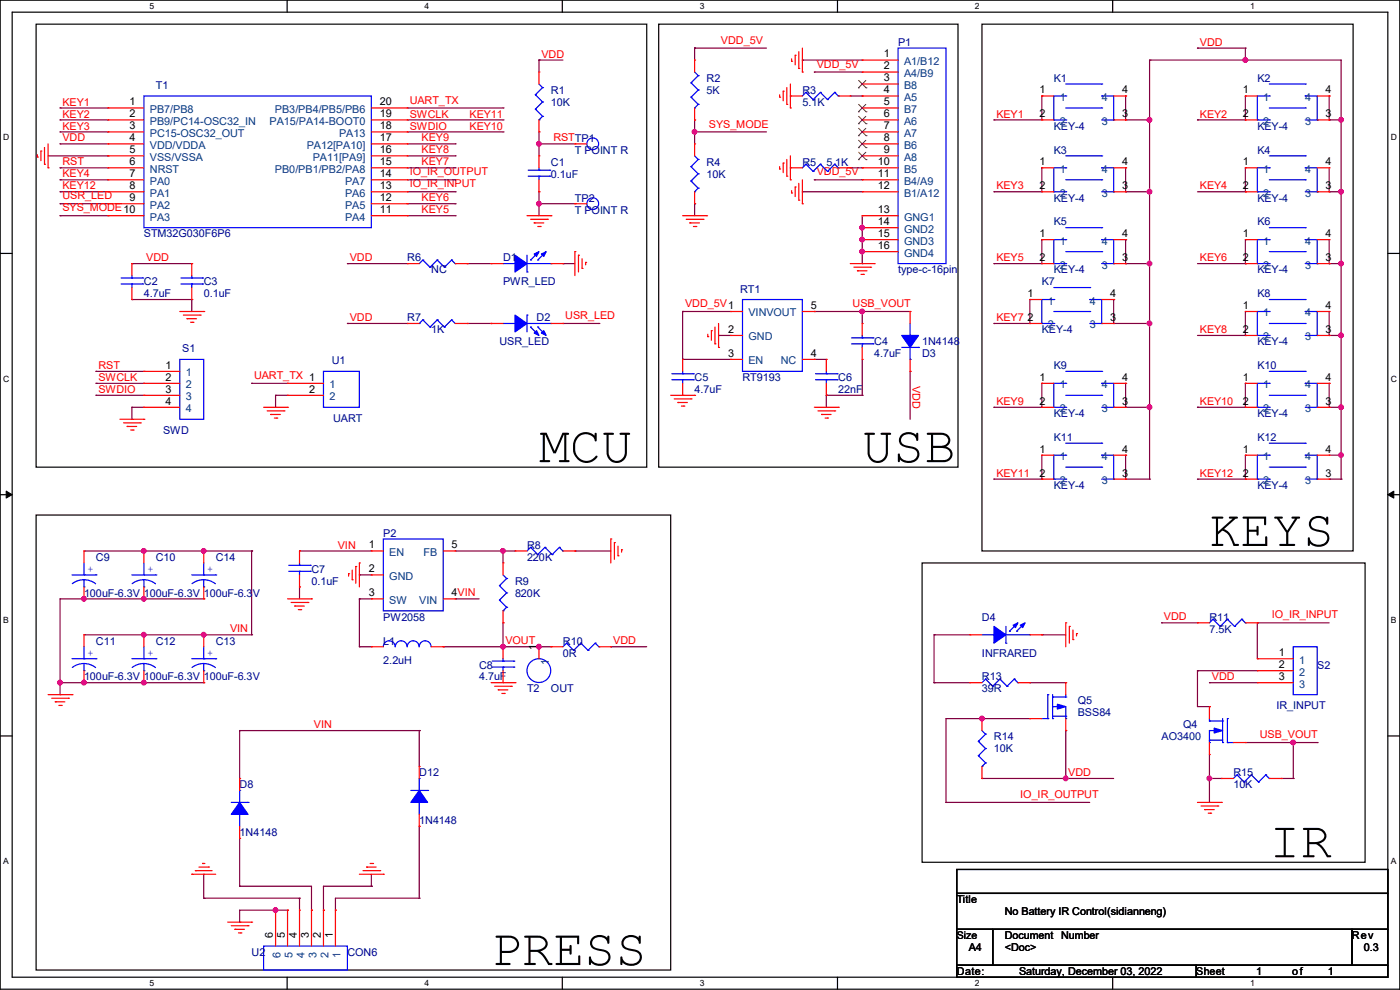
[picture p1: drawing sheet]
<svg xmlns="http://www.w3.org/2000/svg" width="297mm" height="210mm" viewBox="0 0 297 210" stroke-linecap="round" stroke-linejoin="round" font-family="sans-serif">
<path d="M0 0h297v209.8h-297zM2.6 2.6h291.8v204.7h-291.8z" fill="none" stroke="#000" stroke-width=".25"/>
<g fill="#fff">
<path d="M31.7 .3h1v2h-1z"/>
<path d="M31.7 207.6h1v1.9h-1z"/>
</g>
<path d="M60.9 0v2.6M60.9 207.3v2.5" fill="none" stroke="#000" stroke-width=".25"/>
<g fill="#fff">
<path d="M90.1 .3h1v2h-1z"/>
<path d="M90.1 207.6h1v1.9h-1z"/>
</g>
<path d="M119.3 0v2.6M119.3 207.3v2.5" fill="none" stroke="#000" stroke-width=".25"/>
<g fill="#fff">
<path d="M148.5 .3h.9v2h-.9z"/>
<path d="M148.5 207.6h.9v1.9h-.9z"/>
</g>
<path d="M177.7 0v2.6M177.7 207.3v2.5" fill="none" stroke="#000" stroke-width=".25"/>
<g fill="#fff">
<path d="M206.8 .3h1v2h-1z"/>
<path d="M206.8 207.6h1v1.9h-1z"/>
</g>
<path d="M236.1 0v2.6M236.1 207.3v2.5" fill="none" stroke="#000" stroke-width=".25"/>
<g fill="#fff">
<path d="M265.2 .3h1v2h-1z"/>
<path d="M265.2 207.6h1v1.9h-1z"/>
<path d="M.7 28.2h1.2v1.9h-1.2z"/>
<path d="M295.1 28.2h1.2v1.9h-1.2z"/>
<path d="M.7 79.3h1.2v2h-1.2z"/>
<path d="M295.1 79.3h1.2v2h-1.2z"/>
</g>
<path d="M0 53.8h2.6M294.4 53.8h2.6" fill="none" stroke="#000" stroke-width=".25"/>
<g fill="#fff">
<path d="M.7 130.5h1.2v2h-1.2z"/>
<path d="M295.1 130.5h1.1v2h-1.1z"/>
</g>
<path d="M0 104.9h2.6M294.4 104.9h2.6" fill="none" stroke="#000" stroke-width=".25"/>
<path d="M1.3 104.2l1.3 .7-1.3 .8zM294.4 104.9l1.3-.7v1.5z" fill="#000" stroke="#000" stroke-width=".21"/>
<g fill="#fff">
<path d="M.7 181.7h1.2v2h-1.2z"/>
<path d="M295.1 181.7h1.1v2h-1.1z"/>
</g>
<g fill="none" stroke="#000" stroke-width=".25">
<path d="M7.7 5.1h129.5v94h-129.5zM139.7 5.1h63.5v94h-63.5zM208.3 5.1h78.8v111.8h-78.8zM7.7 109.3h134.6v96.5h-134.6zM195.6 119.4h94v63.5h-94zM0 156.1h2.6M294.4 156.1h2.6M203 184.4h91.4v5.1h-91.4zM203 189.5h91.4v7.6h-91.4zM203 197.1h7.6v7.7h-7.6zM210.6 197.1h76.2v7.7h-76.2zM286.8 197.1h7.6v7.7h-7.6z"/>
<path d="M203 204.8h50.8v2.5h-50.8zM253.8 204.8h40.6v2.5h-40.6z"/>
</g>
<g fill="none" stroke="#800040" stroke-width=".25">
<path d="M114.3 12.7h.1M114.3 12.7v2.6M114.3 12.7h5.1M147.4 10.2h.1M147.4 10.2h15.2M147.4 10.2v2.5M170.2 12.7h.1M170.2 12.7h12.7M172.8 15.3h.1M172.8 15.3h10.1M243.9 12.7h.1M243.9 12.7h40.6v88.9"/>
<path d="M243.9 12.7v88.9M254 10.2h.1M254 10.2h10.2M264.2 10.2h.1M264.2 12.7h.1M264.2 10.2v2.5M10.2 33.1h12.7M12.7 22.9h.1M12.7 25.4h.1M12.7 28h.1M12.7 30.5h.1M12.7 35.6h.1"/>
<path d="M12.7 38.1h.1M12.7 22.9h10.2M12.7 25.4h10.2M12.7 28h10.2M12.7 30.5h10.2M12.7 35.6h10.2M12.7 38.1h10.2M22.9 33.1h.1M86.4 22.9h20.3M86.4 25.4h20.3M86.4 28h20.3M86.4 30.5h10.2"/>
<path d="M86.4 33.1h10.2M86.4 35.6h10.2M86.4 38.1h10.2M96.6 38.1h.1M96.6 35.6h.1M96.6 33.1h.1M96.6 30.5h.1M106.7 22.9h.1M106.7 28h.1M106.7 25.4h.1M114.3 28h.1M114.3 30.5h.1"/>
<path d="M114.3 30.5h7.7M114.3 28v5.1M147.4 25.4h.1M147.4 28h.1M147.4 28h15.2M147.4 25.4v5.1M172.8 38.1h.1M172.8 38.1h10.1M180.4 35.6h2.5M180.4 20.4h2.5M182.9 20.4h.1M182.9 35.6h.1"/>
<path d="M210.9 25.4h.1M221 20.4h.1M221 35.6h.1M221 20.4v5h-10.1M221 35.6v5.1h-10.1M238.8 20.4h.1M238.8 25.4h.1M238.8 35.6h.1M238.8 25.4h5.1M238.8 20.4v5M238.8 35.6v5.1M243.9 25.4h.1"/>
<path d="M254 25.4h.1M264.2 20.4h.1M264.2 20.4v5h-10.2M264.2 35.6v5.1M282 20.4h.1M282 25.4h.1M282 25.4h2.5M282 20.4v5M282 35.6v5.1M284.5 25.4h.1M12.7 40.7h.1M12.7 43.2h.1"/>
<path d="M12.7 45.8h.1M12.7 40.7h10.2M12.7 43.2h10.2M12.7 45.8h10.2M28 55.9h.1M28 55.9h12.7M73.7 55.9h.1M73.7 55.9h12.7M86.4 40.7h10.2M86.4 43.2h10.2M86.4 45.8h10.2M96.6 45.8h.1"/>
<path d="M96.6 43.2h.1M96.6 40.7h.1M99.1 55.9h.1M99.1 55.9h5.1M114.3 40.7h.1M114.3 43.2h.1M114.3 43.2h7.7M114.3 40.7v5.1M119.4 55.9h.1M119.4 55.9h2.6M147.4 43.2h.1M147.4 43.2v2.6"/>
<path d="M170.2 40.7h.1M170.2 40.7h12.7M182.9 48.3h.1M182.9 50.8h.1M182.9 53.4h.1M182.9 55.9h.1M182.9 45.8v10.1M210.9 40.7h.1M210.9 55.9h.1M221 50.8h.1M221 50.8v5.1h-10.1M238.8 40.7h.1"/>
<path d="M238.8 50.8h.1M238.8 55.9h.1M238.8 40.7h5.1M238.8 55.9h5.1M238.8 50.8v5.1M243.9 40.7h.1M243.9 55.9h.1M254 40.7h10.2M254 55.9h10.2M264.2 55.9h.1M264.2 40.7h.1M264.2 50.8v5.1"/>
<path d="M282 40.7h.1M282 55.9h.1M282 40.7h2.5M282 55.9h2.5M282 50.8v5.1M284.5 40.7h.1M284.5 55.9h.1M20.4 78.8h.1M20.4 78.8h10.1M28 63.5h.1M28 63.5h12.7M40.7 63.5h.1"/>
<path d="M40.7 63.5v2.6M73.7 68.6h.1M73.7 68.6h12.7M99.1 68.6h5.1M104.2 68.6h.1M119.4 68.6h7.6M127 68.6h.1M144.8 66.1h.1M144.8 76.2h.1M144.8 66.1h10.2M144.8 76.2h10.2M144.8 66.1v10.1"/>
<path d="M152.4 71.2h.1M152.4 71.2h2.6M172.8 66.1h.1M172.8 76.2h.1M172.8 66.1h20.3M172.8 76.2h2.5M182.9 66.1h.1M182.9 66.1v2.5M182.9 76.2v7.7M193.1 78.8h.1M193.1 78.8v10.1M210.9 68.6h.1"/>
<path d="M218.5 63.5h.1M218.5 63.5v5.1h-7.6M236.3 63.5h.1M236.3 68.6h.1M236.3 68.6h7.6M236.3 63.5v5.1M243.9 68.6h.1M254 71.2h10.2M264.2 71.2h.1M264.2 66.1v5.1M282 71.2h.1M282 71.2h2.5"/>
<path d="M282 66.1v5.1M284.5 71.2h.1M20.4 81.3h.1M20.4 83.9h.1M20.4 81.3h10.1M20.4 83.9h10.1M28 86.4h.1M28 88.9h.1M28 86.4h2.5M28 86.4v2.5M53.4 81.3h.1M53.4 81.3h7.6"/>
<path d="M58.5 83.9h.1M58.5 86.4h.1M58.5 83.9h2.5M58.5 83.9v2.5M175.3 83.9h.1M175.3 83.9h7.6M175.3 83.9v2.5M182.9 83.9h.1M210.9 86.4h.1M221 81.3h.1M221 81.3v5.1h-10.1M221 96.6v5"/>
<path d="M238.8 81.3h.1M238.8 86.4h.1M238.8 96.6h.1M238.8 86.4h5.1M238.8 81.3v5.1M238.8 96.6v5M254 86.4h.1M264.2 81.3h.1M264.2 81.3v5.1h-10.2M264.2 96.6v5M282 81.3h.1M282 81.3v5.1h2.5"/>
<path d="M282 96.6h2.5M284.5 86.4h.1M284.5 96.6h.1M17.8 116.9h35.6M30.5 116.9h.1M43.2 116.9h.1M53.4 116.9h.1M53.4 116.9v17.8M63.5 116.9h.1M63.5 116.9h15.3M96.6 116.9h12.7M106.7 116.9h.1"/>
<path d="M106.7 116.9v2.5M122 116.9h.1M122 116.9h7.6M210.9 101.6h.1M210.9 101.6h10.1M221 101.6h.1M238.8 101.6h.1M238.8 101.6h5.1M243.9 101.6h.1M254 101.6h.1M254 101.6h10.2M264.2 101.6h.1"/>
<path d="M282 101.6h.1M282 101.6h2.5M284.5 101.6h.1M17.8 127h.1M17.8 134.7h35.6M30.5 127h.1M30.5 134.7h.1M43.2 127h.1M43.2 134.7h.1M43.2 127h-30.5v20.4M53.4 134.7h.1M63.5 124.5h.1"/>
<path d="M63.5 124.5v2.5M76.2 122h.1M76.2 127h.1M76.2 137.2h.1M76.2 122h2.6M76.2 127h2.6M76.2 127v10.2M76.2 137.2h2.6M94 137.2h.1M94 137.2h22.9M96.6 127h.1M96.6 127h5"/>
<path d="M106.7 132.1h.1M106.7 137.2h.1M106.7 132.1v5.1M114.3 137.2h.1M129.6 137.2h.1M129.6 137.2h7.6M198.2 134.7h.1M198.2 134.7h7.6M198.2 134.7v10.1M221 134.7h.1M221 134.7h5.1M246.4 132.1h.1"/>
<path d="M246.4 132.1h7.6M266.7 132.1h.1M266.7 132.1v7.6M266.7 132.1h15.3M12.7 144.8h.1M12.7 147.4h.1M12.7 144.8h30.5M17.8 144.8h.1M30.5 144.8h.1M43.2 144.8h.1M50.8 155h.1M50.8 155v10.1"/>
<path d="M50.8 155h38.1M88.9 155h.1M88.9 155v7.6M198.2 144.8h.1M198.2 144.8h7.6M200.7 152.4h.1M200.7 152.4h17.8M200.7 152.4v17.8M208.3 152.4h.1M218.5 144.8h.1M218.5 144.8h7.6M226.1 155h.1"/>
<path d="M226.1 155v10.1M254 142.3h.1M254 142.3h12.7M254 142.3v7.6h2.6M256.6 144.8h.1M256.6 149.9h.1M256.6 144.8h10.1M264.2 157.5h15.2M274.4 157.5h.1M274.4 157.5v7.6M279.4 157.5h.1M50.8 177.8v10.2"/>
<path d="M88.9 175.3h.1M88.9 175.3v15.2M200.7 170.2h.1M200.7 170.2h30.5M208.3 165.1h.1M208.3 165.1h28M226.1 165.1h.1M256.6 165.1h.1M256.6 170.2h.1M256.6 165.1h2.5M256.6 160.1v10.1M271.8 165.1h2.6"/>
<path d="M274.4 165.1h.1M43.2 185.5h.1M43.2 190.5h.1M43.2 185.5v5M43.2 190.5h20.3M50.8 188h.1M50.8 195.6h.1M50.8 188h15.3v5.1M58.5 193.1h.1M61 193.1h.1M61 193.1h-10.2v2.5M63.5 190.5h.1"/>
<path d="M63.5 190.5v2.6M66.1 193.1h.1M68.6 193.1h.1M71.2 193.1h.1M78.8 188h.1M78.8 188h-10.2v5.1M78.8 185.5v2.5M88.9 190.5h.1M88.9 190.5h-17.7v2.6"/>
</g>
<g fill="#f0f" stroke="#f0f" stroke-width=".25">
<circle cx="114.3" cy="30.5" r=".49"/>
<circle cx="114.3" cy="43.2" r=".49"/>
<circle cx="264.2" cy="12.7" r=".49"/>
<circle cx="226.1" cy="165.1" r=".49"/>
<circle cx="208.3" cy="152.4" r=".49"/>
<circle cx="147.3" cy="28" r=".49"/>
<circle cx="182.9" cy="66.1" r=".49"/>
<circle cx="243.9" cy="25.4" r=".49"/>
<circle cx="243.9" cy="55.9" r=".49"/>
<circle cx="243.9" cy="40.7" r=".49"/>
<circle cx="243.9" cy="86.4" r=".49"/>
<circle cx="243.9" cy="68.6" r=".49"/>
<circle cx="284.5" cy="25.4" r=".49"/>
<circle cx="284.5" cy="40.7" r=".49"/>
<circle cx="284.5" cy="55.9" r=".49"/>
<circle cx="284.5" cy="71.1" r=".49"/>
<circle cx="284.5" cy="86.4" r=".49"/>
<circle cx="182.9" cy="48.3" r=".49"/>
<circle cx="182.9" cy="50.8" r=".49"/>
<circle cx="182.9" cy="53.4" r=".49"/>
<circle cx="284.5" cy="96.5" r=".49"/>
<circle cx="114.3" cy="137.2" r=".49"/>
<circle cx="106.7" cy="137.2" r=".49"/>
<circle cx="106.7" cy="116.9" r=".49"/>
<circle cx="17.8" cy="144.8" r=".49"/>
<circle cx="30.5" cy="144.8" r=".49"/>
<circle cx="30.5" cy="127" r=".49"/>
<circle cx="17.8" cy="127" r=".49"/>
<circle cx="12.7" cy="144.8" r=".49"/>
<circle cx="30.5" cy="134.6" r=".49"/>
<circle cx="43.2" cy="134.6" r=".49"/>
<circle cx="30.5" cy="116.9" r=".49"/>
<circle cx="43.2" cy="116.9" r=".49"/>
<circle cx="256.6" cy="165.1" r=".49"/>
<circle cx="274.3" cy="157.5" r=".49"/>
<circle cx="58.4" cy="193.1" r=".49"/>
</g>
<g fill="none" stroke="#f00" stroke-width=".25">
<path d="M114.3 15.3h.1M114.3 15.3v2.5M147.4 12.7h.1M147.4 12.7v2.6M166.2 19.3h.1M166.2 19.3v2.1M166.9 18.6v3.5M167.7 17.8v5.1M167.9 13h.1M167.9 12.5v.5M168.7 11.7h.1M168.7 11.7v2.1"/>
<path d="M169.5 14.5h.1M169.5 11v3.5M170.2 15.3h.1M170.2 10.2v5.1M182.9 12.7h.1M182.9 15.3h.1M182.9 17.8h.1M182.9 12.7h7.6M182.9 15.3h7.6M182.9 17.8h7.6M7.9 33.3h.1M7.9 32.8v.5"/>
<path d="M8.7 32h.1M8.7 32v2.1M9.4 34.8h.1M9.4 31.3v3.5M10.2 35.6h.1M10.2 30.5v5.1M22.9 22.9h.1M22.9 25.4h.1M22.9 28h.1M22.9 30.5h.1M22.9 33.1h.1M22.9 35.6h.1"/>
<path d="M22.9 38.1h.1M22.9 25.4h7.6M22.9 35.6h7.6M22.9 22.9h7.6M22.9 28h7.6M22.9 30.5h7.6M22.9 33.1h7.6M22.9 38.1h7.6M78.8 25.4h7.6M78.8 35.6h7.6M78.8 22.9h7.6M78.8 28h7.6"/>
<path d="M78.8 30.5h7.6M78.8 33.1h7.6M78.8 38.1h7.6M86.4 38.1h.1M86.4 35.6h.1M86.4 33.1h.1M86.4 30.5h.1M86.4 28h.1M86.4 25.4h.1M86.4 22.9h.1M114.3 33.1h.1M114.3 28h.1"/>
<path d="M114.3 25.4v2.6M114.3 33.1v2.5M114.3 38.1v2.6M122 30.5h.1M122 30.5h2.5M147.4 30.5h.1M147.4 25.4h.1M147.4 22.9v2.5M147.4 30.5v2.6M165.4 20.6h.1M165.4 35.9h.1M165.4 20.1v.5"/>
<path d="M165.4 35.3v.6M166.2 34.6h.1M166.2 34.6v2M166.9 22.1h.1M166.9 37.4h.1M166.9 33.8v3.6M167.7 22.9h.1M167.7 38.1h.1M167.7 35.6h.1M167.7 20.4h.1M167.7 33.1v5M167.7 20.4h2.5"/>
<path d="M167.7 35.6h2.5M168.7 39.7h.1M168.7 39.7v2M169.5 38.9v3.6M170.2 38.1v5.1M177.8 20.4h2.6M177.8 35.6h2.6M180.4 35.6h.1M180.4 20.4h.1M182.9 20.4h.1M182.9 22.9h.1M182.9 25.4h.1"/>
<path d="M182.9 28h.1M182.9 30.5h.1M182.9 33.1h.1M182.9 35.6h.1M182.9 38.1h.1M182.9 20.4h7.6M182.9 25.4h7.6M182.9 35.6h7.6M182.9 22.9h7.6M182.9 28h7.6M182.9 30.5h7.6M182.9 33.1h7.6"/>
<path d="M182.9 38.1h7.6M221 20.4h.1M221 25.4h.1M221 35.6h.1M221 20.4h2.6M221 25.4h2.6M221 35.6h2.6M236.3 20.4h2.5M236.3 25.4h2.5M236.3 35.6h2.5M238.8 25.4h.1M238.8 20.4h.1"/>
<path d="M238.8 35.6h.1M264.2 20.4h.1M264.2 25.4h.1M264.2 35.6h.1M264.2 20.4h2.5M264.2 25.4h2.5M264.2 35.6h2.5M279.4 20.4h2.6M279.4 25.4h2.6M279.4 35.6h2.6M282 25.4h.1M282 20.4h.1"/>
<path d="M282 35.6h.1M22.9 40.7h.1M22.9 43.2h.1M22.9 45.8h.1M22.9 45.8h7.6M22.9 40.7h7.6M22.9 43.2h7.6M28 55.9h.1M28 55.9v2.6M40.7 55.9h.1M40.7 55.9v2.6M78.8 45.8h7.6"/>
<path d="M78.8 40.7h7.6M78.8 43.2h7.6M86.4 45.8h.1M86.4 43.2h.1M86.4 40.7h.1M86.4 55.9h.1M86.4 55.9h2.5M96.6 55.9h2.5M99.1 55.9h.1M104.2 55.9h.1M104.2 55.9h2.5M111.8 45.8h5.1"/>
<path d="M112.6 46.5h3.5M113.3 47.3h.1M113.3 47.3h2.1M114.1 48h.5M114.3 40.7h.1M114.6 48h.1M116.1 46.5h.1M116.9 45.8h.1M116.9 55.9h2.5M119.4 55.9h.1M122 53.4h.1M122 43.2h.1"/>
<path d="M122 53.4v5.1M122 43.2h2.5M122.7 54.1h.1M122.7 54.1v3.6M123.5 56.9h.1M123.5 54.9v2M124.2 55.7h.1M124.2 55.7v.5M144.8 45.8h5.1M145.6 46.5h3.5M146.3 47.3h.1M146.3 47.3h2.1"/>
<path d="M147.1 48h.5M147.4 43.2h.1M147.4 40.7v2.5M147.6 48h.1M149.1 46.5h.1M149.9 45.8h.1M167.9 40.9h.1M167.9 40.4v.5M169.5 42.5h.1M170.2 43.2h.1M180.4 55.9h5.1M181.1 56.7h3.6"/>
<path d="M181.9 57.4h.1M181.9 57.4h2M182.7 58.2h.5M182.9 40.7h.1M182.9 45.8h.1M182.9 48.3h.1M182.9 50.8h.1M182.9 53.4h.1M182.9 45.8h7.6M182.9 50.8h7.6M182.9 40.7h7.6M182.9 48.3h7.6"/>
<path d="M182.9 53.4h7.6M183.2 58.2h.1M184.7 56.7h.1M185.5 55.9h.1M221 50.8h.1M221 55.9h.1M221 40.7h.1M221 55.9h2.6M221 50.8h2.6M221 40.7h2.6M236.3 55.9h2.5M236.3 50.8h2.5"/>
<path d="M236.3 40.7h2.5M238.8 55.9h.1M238.8 50.8h.1M238.8 40.7h.1M264.2 40.7h.1M264.2 50.8h.1M264.2 55.9h.1M264.2 55.9h2.5M264.2 50.8h2.5M264.2 40.7h2.5M279.4 55.9h2.6M279.4 50.8h2.6"/>
<path d="M279.4 40.7h2.6M282 40.7h.1M282 55.9h.1M282 50.8h.1M28 63.5h.1M28 61v2.5M30.5 78.8h.1M30.5 78.8h7.6M38.1 66.1h5.1M38.9 66.8h3.6M39.7 67.6h.1M39.7 67.6h2"/>
<path d="M40.4 68.4h.5M40.7 63.5h.1M40.7 61v2.5M40.9 68.4h.1M42.5 66.8h.1M43.2 66.1h.1M86.4 68.6h.1M86.4 68.6h2.5M96.6 68.6h2.5M99.1 68.6h.1M104.2 68.6h.1M104.2 68.6h2.5"/>
<path d="M116.9 68.6h2.5M119.4 68.6h.1M144.8 76.2h.1M144.8 76.2v2.6M150.2 71.4h.1M150.2 70.9v.5M150.9 70.1h.1M150.9 70.1v2.1M151.7 72.9h.1M151.7 69.4v3.5M152.4 73.7h.1M152.4 68.6v5.1"/>
<path d="M155 66.1h.1M155 71.2h.1M155 76.2h.1M155 66.1h2.5M155 71.2h2.5M155 76.2h2.5M170.2 66.1h2.6M170.2 76.2h2.6M172.8 76.2h.1M172.8 66.1h.1M175.3 76.2h.1M175.3 76.2v2.6"/>
<path d="M182.9 68.6h.1M182.9 76.2h.1M182.9 68.6v2.6M182.9 73.7v2.5M193.1 66.1h.1M193.1 78.8h.1M193.1 66.1v2.5M193.1 76.2v2.6M218.5 63.5h.1M218.5 68.6h.1M218.5 63.5h2.5M218.5 68.6h2.5"/>
<path d="M233.7 63.5h2.6M233.7 68.6h2.6M236.3 68.6h.1M236.3 63.5h.1M264.2 66.1h.1M264.2 71.2h.1M264.2 66.1h2.5M264.2 71.2h2.5M279.4 66.1h2.6M279.4 71.2h2.6M282 71.2h.1M282 66.1h.1"/>
<path d="M25.4 88.9h5.1M26.2 89.7h3.6M27 90.5h.1M27 90.5h2M27.7 91.2h.5M28.2 91.2h.1M29.8 89.7h.1M30.5 88.9h.1M30.5 81.3h.1M30.5 83.9h.1M30.5 86.4h.1M30.5 86.4h7.6"/>
<path d="M30.5 83.9h7.6M30.5 81.3h7.6M55.9 86.4h5.1M56.7 87.2h3.5M57.4 87.9h.1M57.4 87.9h2.1M58.2 88.7h.5M58.7 88.7h.1M60.2 87.2h.1M61 86.4h.1M61 81.3h.1M61 83.9h.1"/>
<path d="M61 83.9h7.6M61 81.3h7.6M142.3 83.9h5.1M143 84.6h3.6M143.8 85.4h.1M143.8 85.4h2M144.6 86.1h.5M144.8 83.9h.1M144.8 81.3v2.6M145.1 86.1h.1M146.6 84.6h.1M147.4 83.9h.1"/>
<path d="M172.8 86.4h5M173.5 87.2h3.6M174.3 87.9h.1M174.3 87.9h2M175 88.7h.6M175.3 83.9h.1M175.3 81.3v2.6M175.6 88.7h.1M177.1 87.2h.1M177.8 86.4h.1M221 81.3h.1M221 86.4h.1"/>
<path d="M221 96.6h.1M221 86.4h2.6M221 96.6h2.6M221 81.3h2.6M236.3 86.4h2.5M236.3 96.6h2.5M236.3 81.3h2.5M238.8 86.4h.1M238.8 81.3h.1M238.8 96.6h.1M264.2 96.6h.1M264.2 81.3h.1"/>
<path d="M264.2 86.4h.1M264.2 86.4h2.5M264.2 96.6h2.5M264.2 81.3h2.5M279.4 86.4h2.6M279.4 96.6h2.6M279.4 81.3h2.6M282 96.6h.1M282 86.4h.1M282 81.3h.1M17.8 116.9h.1M17.8 116.9v2.5"/>
<path d="M30.5 116.9h.1M30.5 116.9v2.5M43.2 116.9h.1M43.2 116.9v2.5M63.5 116.9h.1M63.5 116.9v2.5M76.2 119.4h.1M76.2 119.4v5.1M78.8 116.9h.1M78.8 116.9h2.5M94 116.9h2.6M96.6 116.9h.1"/>
<path d="M106.7 119.4h.1M106.7 119.4v2.6M109.3 116.9h.1M109.3 116.9h2.5M119.4 116.9h2.6M122 116.9h.1M129.6 114.3h.1M129.6 114.3v5.1M130.3 115.1h.1M130.3 115.1v3.6M131.1 117.9h.1M131.1 115.9v2"/>
<path d="M131.9 116.6h.1M131.9 116.6v.5M221 101.6h.1M221 101.6h2.6M236.3 101.6h2.5M238.8 101.6h.1M264.2 101.6h.1M264.2 101.6h2.5M279.4 101.6h2.6M282 101.6h.1M17.8 134.7h.1M17.8 127h.1"/>
<path d="M17.8 124.5v2.5M17.8 134.7v2.5M30.5 127h.1M30.5 134.7h.1M30.5 124.5v2.5M30.5 134.7v2.5M43.2 134.7h.1M43.2 127h.1M43.2 124.5v2.5M43.2 134.7v2.5M61 127h5.1M61.8 127.8h3.5"/>
<path d="M62.5 128.6h.1M62.5 128.6h2.1M63.3 129.3h.5M63.5 124.5h.1M63.5 122v2.5M63.8 129.3h.1M65.3 127.8h.1M66.1 127h.1M74 121.7h.1M74 121.7v.5M74.7 123h.1M74.7 120.9v2.1"/>
<path d="M75.5 120.2h.1M75.5 120.2v3.5M78.8 122h.1M78.8 127h.1M78.8 137.2h.1M78.8 127h2.5M78.8 122h2.5M78.8 137.2h2.5M91.5 137.2h2.5M94 137.2h.1M94 127h2.6M96.6 127h.1"/>
<path d="M106.7 137.2h.1M106.7 132.1h.1M106.7 129.6v2.5M106.7 137.2v2.5M114.3 137.2h.1M114.3 137.2v2.5M116.9 137.2h.1M116.9 137.2h2.5M127 137.2h2.6M129.6 137.2h.1M205.8 134.7h.1M205.8 134.7h2.5"/>
<path d="M218.5 134.7h2.5M221 134.7h.1M226.1 132.1h.1M226.1 132.1v5.1M226.9 132.9h.1M226.9 132.9v3.5M227.6 135.7h.1M227.6 133.6v2.1M228.4 134.4h.1M228.4 134.4v.5M254 132.1h.1M254 132.1h2.6"/>
<path d="M264.2 132.1h2.5M266.7 139.7h.1M266.7 132.1h.1M266.7 139.7h7.7M10.2 147.4h5.1M11 148.1h3.5M11.7 148.9h.1M11.7 148.9h2.1M12.5 149.6h.5M13 149.6h.1M14.5 148.1h.1M15.3 147.4h.1"/>
<path d="M17.8 144.8h.1M17.8 142.3v2.5M30.5 144.8h.1M30.5 142.3v2.5M43.2 144.8h.1M43.2 142.3v2.5M104.2 144.8h5.1M104.9 145.6h3.6M105.7 146.3h.1M105.7 146.3h2M106.5 147.1h.5M106.7 144.8h.1"/>
<path d="M106.7 142.3v2.5M107 147.1h.1M108.5 145.6h.1M109.3 144.8h.1M205.8 144.8h.1M205.8 144.8h2.5M208.3 152.4h.1M208.3 152.4v2.6M215.9 144.8h2.6M218.5 152.4h.1M218.5 144.8h.1M218.5 152.4h2.5"/>
<path d="M226.1 144.8h.1M226.1 155h.1M226.1 144.8v2.6M226.1 152.4v2.6M256.6 149.9h.1M256.6 149.9v2.5M256.6 157.5v2.6M261.7 157.5h2.5M264.2 157.5h.1M266.7 142.3h.1M266.7 144.8h.1M266.7 144.8h7.7"/>
<path d="M266.7 142.3h7.7M50.8 177.8h.1M50.8 165.1h.1M50.8 165.1v2.6M50.8 175.3v2.5M88.9 175.3h.1M88.9 162.6h.1M88.9 162.6v2.5M88.9 172.8v2.5M208.3 165.1h.1M208.3 162.6v2.5M254 170.2h5.1"/>
<path d="M254.8 171h3.6M255.6 171.7h.1M255.6 171.7h2M256.3 172.5h.5M256.6 160.1h.1M256.8 172.5h.1M258.4 171h.1M259.1 170.2h.1M259.1 165.1h.1M259.1 165.1h2.6M269.3 165.1h2.5M271.8 165.1h.1"/>
<path d="M40.7 185.5h.1M40.7 185.5h5.1M41.4 184.7h.1M41.4 184.7h3.6M42.2 183.9h2M43 183.2h.1M43 183.2h.5M44.2 183.9h.1M48.3 195.6h5.1M49.1 196.4h3.5M49.8 197.1h.1M49.8 197.1h2.1"/>
<path d="M50.6 197.9h.5M51.1 197.9h.1M52.6 196.4h.1M53.4 195.6h.1M58.5 193.1h.1M58.5 193.1v7.6M61 193.1h.1M61 193.1v7.6M63.5 193.1h.1M63.5 193.1v7.6M66.1 193.1h.1M66.1 193.1v7.6"/>
<path d="M68.6 193.1h.1M68.6 193.1v7.6M71.2 193.1h.1M71.2 193.1v7.6M76.2 185.5h5.1M77 184.7h3.6M77.8 183.9h.1M77.8 183.9h2M78.5 183.2h.5M79 183.2h.1M80.6 184.7h.1M81.3 185.5h.1"/>
</g>
<g fill="none" stroke="#00f" stroke-width=".25">
<path d="M114.3 17.8l.8 .8M115.1 18.6h.1M115.1 18.6l-1.5 1.5M146.6 17.6h.1M146.6 17.6l1.5 1.5M147.4 15.3l.7 .7M148.1 16h.1M148.1 19.1h.1M148.1 16l-1.5 1.6M148.1 19.1l-1.5 1.5M171 19.6h.1M171 19.6l-.8 .8"/>
<path d="M171 19.6l1.5 1.5M174 19.6h.1M174 19.6l-1.5 1.5M174 19.6l1.6 1.5M177.1 19.6h.1M177.1 19.6l-1.5 1.5M177.1 19.6l.7 .8M190.5 10.2h10.2v45.7h-10.2zM226.1 17.8h7.6M233.7 17.8h.1M269.3 17.8h7.6M276.9 17.8h.1"/>
<path d="M30.5 20.4h48.3v27.9h-48.3zM112.1 37.4h4.5M112.1 36.1h4.5M113.6 20.1h.1M113.6 23.2h.1M113.6 20.1l1.5 1.5M113.6 23.2l1.5 1.5M114.3 36.1h.1M114.3 37.4h.1M114.3 25.4h.1M114.3 35.6v.5M114.3 37.4v.7"/>
<path d="M115.1 21.6h.1M115.1 24.7h.1M115.1 21.6l-1.5 1.6M115.1 24.7l-.8 .7M116.6 37.4h.1M116.6 36.1h.1M146.6 35.3h.1M146.6 38.4h.1M146.6 20.6h.1M146.6 35.3l1.5 1.6M146.6 38.4l1.5 1.5M146.6 20.6l1.5 1.5"/>
<path d="M147.4 22.9h.1M147.4 33.1l.7 .7M148.1 33.8h.1M148.1 36.9h.1M148.1 39.9h.1M148.1 22.1h.1M148.1 33.8l-1.5 1.5M148.1 36.9l-1.5 1.5M148.1 39.9l-.7 .8M148.1 22.1l-.7 .8M171 34.8h.1M171 34.8l-.8 .8"/>
<path d="M171 34.8l1.5 1.6M172.5 36.4h.1M172.5 21.1h.1M174 34.8h.1M174 34.8l-1.5 1.6M174 34.8l1.6 1.6M175.6 36.4h.1M175.6 21.1h.1M177.1 34.8h.1M177.1 34.8l-1.5 1.6M177.1 34.8l.7 .8M177.8 35.6h.1"/>
<path d="M177.8 20.4h.1M223.6 25.4h.1M223.6 25.4h2.5M226.1 20.4h.1M226.1 25.4h.1M226.1 35.6h.1M226.1 20.4h-2.5v5M226.1 22.9h7.6M226.1 35.6h-2.5v5.1M226.1 33.1h7.6M226.1 38.1h7.6M233.7 20.4h.1"/>
<path d="M233.7 22.9h.1M233.7 35.6h.1M233.7 33.1h.1M233.7 38.1h.1M233.7 20.4h2.6v5M233.7 25.4h2.6M233.7 35.6h2.6v5.1M236.3 25.4h.1M266.7 25.4h.1M266.7 25.4h2.6M269.3 20.4h.1M269.3 25.4h.1"/>
<path d="M269.3 35.6h.1M269.3 20.4h-2.6v5M269.3 22.9h7.6M269.3 35.6h-2.6v5.1M269.3 33.1h7.6M269.3 38.1h7.6M276.9 20.4h.1M276.9 22.9h.1M276.9 35.6h.1M276.9 33.1h.1M276.9 38.1h.1M276.9 20.4h2.5v5"/>
<path d="M276.9 25.4h2.5M276.9 35.6h2.5v5.1M279.4 25.4h.1M25.7 59h4.6M28 59h.1M28 58.5v.5M30.3 59h.1M38.4 59h4.6M40.7 59h.1M40.7 58.5v.5M43 59h.1M89.7 55.2h.1"/>
<path d="M89.7 55.2l-.8 .7M89.7 55.2l1.5 1.5M91.2 56.7h.1M92.8 55.2h.1M92.8 55.2l-1.6 1.5M92.8 55.2l1.5 1.5M94.3 56.7h.1M95.8 55.2h.1M95.8 55.2l-1.5 1.5M95.8 55.2l.8 .7M96.6 55.9h.1M106.7 55.9h2.6"/>
<path d="M109.3 55.9h.1M111.8 57.7h.1M111.8 55.9h5.1M111.8 54.1v3.6M112.6 55.2h.1M114.1 55.2h.1M114.1 53.6l-1.5 1.6M115.6 53.6l-1.5 1.6M116.9 55.9h.1M147.4 40.7h.1M223.6 55.9h.1M223.6 40.7h.1"/>
<path d="M223.6 55.9h2.5M223.6 40.7h2.5M226.1 50.8h.1M226.1 55.9h.1M226.1 40.7h.1M226.1 50.8h-2.5v5.1M226.1 48.3h7.6M226.1 53.4h7.6M233.7 50.8h.1M233.7 48.3h.1M233.7 53.4h.1M233.7 50.8h2.6v5.1"/>
<path d="M233.7 55.9h2.6M233.7 40.7h2.6M236.3 55.9h.1M236.3 40.7h.1M266.7 40.7h.1M266.7 55.9h.1M266.7 55.9h2.6M266.7 40.7h2.6M269.3 40.7h.1M269.3 50.8h.1M269.3 55.9h.1M269.3 50.8h-2.6v5.1"/>
<path d="M269.3 48.3h7.6M269.3 53.4h7.6M276.9 50.8h.1M276.9 48.3h.1M276.9 53.4h.1M276.9 50.8h2.5v5.1M276.9 55.9h2.5M276.9 40.7h2.5M279.4 40.7h.1M279.4 55.9h.1M25.7 60.2h4.6M28 60.2h.1"/>
<path d="M28 60.2v.8M30.3 60.2h.1M38.1 76.2h5.1v12.7h-5.1zM38.4 60.2h4.6M40.7 60.2h.1M40.7 60.2v.8M43 60.2h.1M68.6 78.8h7.6v7.6h-7.6zM88.9 68.6h.1M89.7 67.9h.1M89.7 67.9l1.5 1.5M89.7 67.9l-.8 .7"/>
<path d="M91.2 69.4h.1M92.8 67.9h.1M92.8 67.9l1.5 1.5M92.8 67.9l-1.6 1.5M94.3 69.4h.1M95.8 67.9h.1M95.8 67.9l.8 .7M95.8 67.9l-1.5 1.5M106.7 68.6h2.6M109.3 68.6h.1M111.8 66.8h.1M111.8 68.6h5.1"/>
<path d="M111.8 66.8v3.6M112.6 69.4h.1M112.6 69.4l1.5 1.5M114.1 69.4h.1M114.1 69.4l1.5 1.5M116.9 68.6h.1M142.5 79.3h4.6M144.8 79.3h.1M144.8 78.8v.5M147.1 79.3h.1M157.5 63.5h12.7v15.3h-12.7zM173 79.3h4.6"/>
<path d="M175.3 79.3h.1M175.3 78.8v.5M177.6 79.3h.1M180.6 72.9h4.6M180.6 71.7h4.6M182.9 71.7h.1M182.9 72.9h.1M182.9 71.2v.5M182.9 72.9v.8M185.2 72.9h.1M185.2 71.7h.1M191.3 73.7h3.6"/>
<path d="M193.1 71.2h.1M193.1 76.2h.1M193.1 68.6v2.6M193.1 73.7v2.5M194.9 73.7h.1M221 68.6h.1M221 68.6h2.6M223.6 63.5h.1M223.6 68.6h.1M223.6 63.5h-2.6v5.1M223.6 61h7.6M223.6 66.1h7.6"/>
<path d="M226.1 78.8h7.6M231.2 63.5h.1M231.2 61h.1M231.2 66.1h.1M231.2 63.5h2.5v5.1M231.2 68.6h2.5M233.7 68.6h.1M233.7 78.8h.1M266.7 71.2h.1M266.7 71.2h2.6M269.3 66.1h.1M269.3 71.2h.1"/>
<path d="M269.3 66.1h-2.6v5.1M269.3 63.5h7.6M269.3 68.6h7.6M269.3 78.8h7.6M276.9 66.1h.1M276.9 63.5h.1M276.9 68.6h.1M276.9 78.8h.1M276.9 66.1h2.5v5.1M276.9 71.2h2.5M279.4 71.2h.1M142.5 80.6h4.6"/>
<path d="M144.8 80.6h.1M144.8 80.6v.7M147.1 80.6h.1M173 80.6h4.6M175.3 80.6h.1M175.3 80.6v.7M177.6 80.6h.1M223.6 86.4h.1M223.6 86.4h2.5M226.1 81.3h.1M226.1 86.4h.1M226.1 96.6h.1"/>
<path d="M226.1 81.3h-2.5v5.1M226.1 96.6h-2.5v5M226.1 94h7.6M226.1 99.1h7.6M226.1 83.9h7.6M233.7 81.3h.1M233.7 83.9h.1M233.7 96.6h.1M233.7 94h.1M233.7 99.1h.1M233.7 81.3h2.6v5.1M233.7 96.6h2.6v5"/>
<path d="M233.7 86.4h2.6M236.3 86.4h.1M266.7 86.4h.1M266.7 86.4h2.6M269.3 96.6h.1M269.3 81.3h.1M269.3 86.4h.1M269.3 81.3h-2.6v5.1M269.3 96.6h-2.6v5M269.3 94h7.6M269.3 99.1h7.6M269.3 83.9h7.6"/>
<path d="M276.9 96.6h.1M276.9 94h.1M276.9 99.1h.1M276.9 81.3h.1M276.9 83.9h.1M276.9 81.3h2.5v5.1M276.9 96.6h2.5v5M276.9 86.4h2.5M279.4 86.4h.1M17.8 119.4v2.6M30.5 119.4v2.6M43.2 119.4v2.6"/>
<path d="M61.3 119.9h4.5M63.5 119.9h.1M63.5 119.4v.5M65.8 119.9h.1M81.3 114.3h12.7v15.3h-12.7zM112.6 116.1h.1M112.6 116.1l-.8 .8M112.6 116.1l1.5 1.5M114.1 117.6h.1M115.6 116.1h.1M115.6 116.1l-1.5 1.5M115.6 116.1l1.5 1.5"/>
<path d="M117.1 117.6h.1M118.7 116.1h.1M118.7 116.1l-1.6 1.5M118.7 116.1l.7 .8M119.4 116.9h.1M223.6 101.6h.1M223.6 101.6h2.5M226.1 101.6h.1M233.7 101.6h2.6M236.3 101.6h.1M266.7 101.6h.1M266.7 101.6h2.6"/>
<path d="M269.3 101.6h.1M276.9 101.6h2.5M279.4 101.6h.1M15.3 122h5.1M15.3 139.7h5.1M17.8 139.7h.1M17.8 124.5h.1M17.8 122h.1M17.8 123l1.6 .3 .9 .5M17.8 123l-1 .1-1.5 .7M17.8 123v1.5M17.8 137.2v2.5"/>
<path d="M20.4 139.7h.1M20.4 122h.1M28 122h5.1M28 139.7h5.1M30.5 124.5h.1M30.5 122h.1M30.5 123l1.6 .3 .9 .5M30.5 123l-1 .1-1.5 .7M30.5 139.7h.1M30.5 123v1.5M30.5 137.2v2.5M33.1 122h.1"/>
<path d="M33.1 139.7h.1M40.7 122h5.1M40.7 139.7h5.1M43.2 139.7h.1M43.2 124.5h.1M43.2 122h.1M43.2 123l1.6 .3 .9 .5M43.2 123l-1 .1-1.5 .7M43.2 123v1.5M43.2 137.2v2.5M45.8 139.7h.1M45.8 122h.1"/>
<path d="M61.3 121.2h4.5M63.5 121.2h.1M63.5 121.2v.8M65.8 121.2h.1M83.8 137.2a1.25 1.25 0 0 0-1.2-1.3 1.25 1.25 0 0 0-1.3 1.3M86.4 137.2a1.25 1.25 0 0 0-1.3-1.3 1.25 1.25 0 0 0-1.2 1.3M88.9 137.2a1.25 1.25 0 0 0-1.2-1.3 1.25 1.25 0 0 0-1.3 1.3M91.4 137.2a1.25 1.25 0 0 0-1.2-1.3 1.25 1.25 0 0 0-1.3 1.3M106 124.2h.1M106 127.3h.1M106 124.2l1.5 1.6M106 127.3l1.5 1.5"/>
<path d="M106.7 129.6h.1M106.7 139.7v.6M106.7 122l.8 .7M107.5 122.7h.1M107.5 125.8h.1M107.5 128.8h.1M107.5 122.7l-1.5 1.5M107.5 125.8l-1.5 1.5M107.5 128.8l-.8 .8M120.2 136.4h.1M120.2 136.4l-.8 .8M120.2 136.4l1.5 1.6"/>
<path d="M121.7 138h.1M123.2 136.4h.1M123.2 136.4l-1.5 1.6M123.2 136.4l1.6 1.6M124.8 138h.1M126.3 136.4h.1M126.3 136.4l-1.5 1.6M126.3 136.4l.7 .8M127 137.2h.1M208.3 134.7h2.6M210.9 134.7h.1M213.4 136.4h.1"/>
<path d="M213.4 132.9v3.5M213.4 134.7h5.1M214.2 133.9h.1M215.7 133.9h.1M215.7 132.4l-1.5 1.5M217.2 132.4l-1.5 1.5M218.5 134.7h.1M257.3 131.4h.1M257.3 131.4l-.7 .7M257.3 131.4l1.6 1.5M258.9 132.9h.1M260.4 131.4h.1"/>
<path d="M260.4 131.4l-1.5 1.5M260.4 131.4l1.5 1.5M261.9 132.9h.1M263.4 131.4h.1M263.4 131.4l-1.5 1.5M263.4 131.4l.8 .7M264.2 132.1h.1M274.4 137.2h5v10.2h-5zM17.8 142.3h.1M17.8 140.8l1.6 .3 .9 .5M17.8 140.8l-1 .1-1.5 .7M17.8 140.8v1.5"/>
<path d="M30.5 142.3h.1M30.5 140.8l1.6 .3 .9 .5M30.5 140.8l-1 .1-1.5 .7M30.5 140.8v1.5M43.2 142.3h.1M43.2 140.8l1.6 .3 .9 .5M43.2 140.8l-1 .1-1.5 .7M43.2 140.8v1.5M104.4 141.5h4.6M104.4 140.3h4.6M106.7 140.3h.1M106.7 141.5h.1"/>
<path d="M106.7 141.5v.8M109 141.5h.1M109 140.3h.1M207.6 157.3h.1M207.6 157.3l1.5 1.5M208.3 155l.8 .7M209.1 155.7h.1M209.1 158.8h.1M209.1 144.1h.1M209.1 155.7l-1.5 1.6M209.1 158.8l-1.5 1.5M209.1 144.1l-.8 .7"/>
<path d="M209.1 144.1l1.5 1.5M210.6 145.6h.1M212.1 144.1h.1M212.1 144.1l-1.5 1.5M212.1 144.1l1.6 1.5M213.7 145.6h.1M215.2 144.1h.1M215.2 144.1l-1.5 1.5M215.2 144.1l.7 .7M215.9 144.8h.1M221 152.4h1.3M222.3 152.4h.1"/>
<path d="M222.3 147.4h.1M222.3 147.4v5M223.3 149.9h.1M223.3 152.4h.1M223.3 147.9h.1M223.3 149.9h1.5M223.3 147.4v5M223.3 147.9h2.8M223.3 151.9h2.8M226.1 147.9h.1M226.1 151.9h.1M226.1 152.4h.1"/>
<path d="M226.1 147.4v.5M226.1 149.9v2.5M256.6 153h.1M256.6 155h.1M256.6 157.5h.1M256.6 157h.1M256.6 152.4v.6M256.6 155v2.5M256.6 155h1M256.6 153h2.8M256.6 157h2.8M259.4 157.5h.1"/>
<path d="M259.4 153h.1M259.4 152.4v5.1M260.4 157.5h.1M260.4 152.4h.1M260.4 157.5h1.3M260.4 152.4v5.1M49.1 170.2h3.5M50.8 172.8h.1M50.8 167.7h.1M50.8 167.7v2.5M50.8 172.8v2.5M52.6 170.2h.1"/>
<path d="M87.2 167.7h3.5M88.9 170.2h.1M88.9 165.1h.1M88.9 165.1v2.6M88.9 170.2v2.6M90.7 167.7h.1M207.6 160.3h.1M207.6 160.3l1.5 1.5M208.3 162.6h.1M209.1 161.8h.1M209.1 161.8l-.8 .8M262.4 164.4h.1"/>
<path d="M262.4 164.4l-.7 .7M262.4 164.4l1.5 1.5M263.9 165.9h.1M265.5 164.4h.1M265.5 164.4l-1.6 1.5M265.5 164.4l1.5 1.5M267 165.9h.1M268.5 164.4h.1M268.5 164.4l-1.5 1.5M268.5 164.4l.8 .7M269.3 165.1h.1M55.9 200.7h17.8v5.1h-17.8z"/>
<circle cx="125.8" cy="30.5" r="1.25"/>
<circle cx="125.8" cy="43.2" r="1.25"/>
<circle cx="114.3" cy="142.3" r="2.52"/>
</g>
<g fill="none" stroke="#804000" stroke-width=".21">
<path d="M182.1 18.6h.1M182.2 17.1l1.5 1.5M183.7 17.1l-1.6 1.5M183.7 18.6h.1M182.1 23.7h.1M182.1 26.2h.1M182.1 28.8h.1M182.1 31.3h.1M182.1 33.9h.1M182.2 22.1l1.5 1.6M182.2 24.7l1.5 1.5M182.2 27.2l1.5 1.6"/>
<path d="M182.2 29.8l1.5 1.5M182.2 32.3l1.5 1.6M183.7 22.1l-1.6 1.6M183.7 24.7l-1.6 1.5M183.7 27.2l-1.6 1.6M183.7 29.8l-1.6 1.5M183.7 32.3l-1.6 1.6M183.7 23.7h.1M183.7 26.2h.1M183.7 28.8h.1M183.7 31.3h.1M183.7 33.9h.1"/>
</g>
<g fill="#00f" stroke="#00f" stroke-width=".25">
<path d="M224.3 149.4l1.8 .5-1.8 .5z"/>
<path d="M257.6 154.5l1.8 .5-1.8 .5z"/>
<path d="M109.3 54.1l2.5 1.8-2.5 1.8z" fill-rule="evenodd"/>
<path d="M114.9 53.9l1-.5-.5 1z" fill-rule="evenodd"/>
<path d="M113.3 53.9l1-.5-.5 1z" fill-rule="evenodd"/>
<path d="M109.3 66.8l2.5 1.8-2.5 1.8z" fill-rule="evenodd"/>
<path d="M115.4 70.1l.5 1.1-1-.5z" fill-rule="evenodd"/>
<path d="M113.8 70.1l.5 1.1-1-.5z" fill-rule="evenodd"/>
<path d="M50.8 170.2l1.8 2.6h-3.5z" fill-rule="evenodd"/>
<path d="M88.9 167.7l1.8 2.5h-3.5z" fill-rule="evenodd"/>
<path d="M191.3 71.2h3.6l-1.8 2.5z" fill-rule="evenodd"/>
<path d="M210.9 132.9l2.5 1.8-2.5 1.7z" fill-rule="evenodd"/>
<path d="M216.5 132.6l1-.5-.5 1z" fill-rule="evenodd"/>
<path d="M214.9 132.6l1-.5-.5 1z" fill-rule="evenodd"/>
</g>
<g font-size="10.9">
<text x="114.3" y="98">MCU</text>
<text x="182.9" y="98">USB</text>
<text x="256.6" y="115.8">KEYS</text>
<text x="269.3" y="181.9">IR</text>
<text x="104.2" y="204.7">PRESS</text>
</g>
<g font-size="2.3" fill="#f00">
<text x="153" y="9.3">VDD_5V</text>
<text x="254.6" y="9.7">VDD</text>
<text x="114.9" y="12.2">VDD</text>
<text x="173.3" y="14.4">VDD_5V</text>
<text x="13.3" y="22.4">KEY1</text>
<text x="86.9" y="22">UART_TX</text>
<text x="13.3" y="24.9">KEY2</text>
<text x="13.3" y="27.5">KEY3</text>
<text x="86.9" y="27.5">SWDIO</text>
<text x="86.9" y="24.9">SWCLK</text>
<text x="99.6" y="27.5">KEY10</text>
<text x="99.6" y="24.9">KEY11</text>
<text x="150.4" y="27.1">SYS_MODE</text>
<text x="211.4" y="24.9">KEY1</text>
<text x="254.6" y="24.9">KEY2</text>
<text x="13.3" y="30">VDD</text>
<text x="13.3" y="35.1">RST</text>
<text x="89.5" y="35.1">KEY7</text>
<text x="89.5" y="32.6">KEY8</text>
<text x="89.5" y="30">KEY9</text>
<text x="117.4" y="30">RSTTP1</text>
<text x="13.3" y="37.6">KEY4</text>
<text x="13.3" y="40.2">KEY12</text>
<text x="86.9" y="39.8">IO_IR_INPUT</text>
<text x="86.9" y="37.2">IO_IR_OUTPUT</text>
<text x="173.3" y="37.2">VDD_5V</text>
<text x="211.4" y="40.2">KEY3</text>
<text x="254.6" y="40.2">KEY4</text>
<text x="13.3" y="42.3">USR_LED</text>
<text x="13.3" y="44.8">SYS_MODE10</text>
<text x="89.5" y="45.3">KEY5</text>
<text x="89.5" y="42.7">KEY6</text>
<text x="31" y="55.4">VDD</text>
<text x="74.2" y="55.4">VDD</text>
<text x="211.4" y="55.4">KEY5</text>
<text x="254.6" y="55.4">KEY6</text>
<text x="145.3" y="65.2">VDD_5V1</text>
<text x="180.9" y="65.2">USB_VOUT</text>
<text x="74.2" y="68.1">VDD</text>
<text x="119.9" y="67.7">USR_LED</text>
<text x="211.4" y="68.1">KEY7</text>
<text x="254.6" y="70.7">KEY8</text>
<text x="20.9" y="78.3">RST</text>
<text x="20.9" y="80.8">SWCLK</text>
<text x="20.9" y="83.4">SWDIO</text>
<text x="53.9" y="80.4">UART_TX 1</text>
<text x="193.6" y="81.8" transform="rotate(90 193.6 81.8)">VDD</text>
<text x="211.4" y="85.9">KEY9</text>
<text x="254.6" y="85.9">KEY10</text>
<text x="211.4" y="101.1">KEY11</text>
<text x="254.6" y="101.1">KEY12</text>
<text x="71.7" y="116.4">VIN</text>
<text x="246.9" y="131.6">VDD</text>
<text x="269.8" y="131.2">IO_IR_INPUT</text>
<text x="48.8" y="134.2">VIN</text>
<text x="107.2" y="136.7">VOUT</text>
<text x="130.1" y="136.7">VDD</text>
<text x="257.1" y="144.3">VDD</text>
<text x="66.6" y="154.5">VIN</text>
<text x="267.3" y="156.6">USB_VOUT</text>
<text x="226.6" y="164.6">VDD</text>
<text x="216.5" y="169.3">IO_IR_OUTPUT</text>
</g>
<g font-size="2.3" fill="#000080">
<text x="190.5" y="9.7">P1</text>
<text x="149.9" y="17.4">R2</text>
<text x="223.6" y="17.4">K1</text>
<text x="266.7" y="17.4">K2</text>
<text x="33.1" y="18.9">T1</text>
<text x="116.9" y="19.9">R1</text>
<text x="116.9" y="22.4">10K</text>
<text x="149.9" y="19.9">5K</text>
<text x="170.2" y="19.9">R3</text>
<text x="170.2" y="22.4">5.1K</text>
<text x="223.6" y="27.5">KEY-4</text>
<text x="266.7" y="27.5">KEY-4</text>
<text x="116.9" y="35.1">C1</text>
<text x="122" y="32.6">T POINT R</text>
<text x="149.9" y="35.1">R4</text>
<text x="170.2" y="35.1">R5</text>
<text x="175.3" y="35.1">5.1K</text>
<text x="223.6" y="32.6">K3</text>
<text x="266.7" y="32.6">K4</text>
<text x="116.9" y="37.7">0.1uF</text>
<text x="149.9" y="37.7">10K</text>
<text x="122" y="42.8">TP2</text>
<text x="122" y="45.3">T POINT R</text>
<text x="223.6" y="47.8">K5</text>
<text x="223.6" y="42.8">KEY-4</text>
<text x="266.7" y="42.8">KEY-4</text>
<text x="266.7" y="47.8">K6</text>
<text x="30.5" y="50.4">STM32G030F6P6</text>
<text x="86.4" y="55.5">R6</text>
<text x="91.5" y="58">NC</text>
<text x="106.7" y="55.5">D1</text>
<text x="190.5" y="58">type-c-16pin</text>
<text x="223.6" y="58">KEY-4</text>
<text x="266.7" y="58">KEY-4</text>
<text x="30.5" y="60.5">C2</text>
<text x="30.5" y="63.1">4.7uF</text>
<text x="43.2" y="60.5">C3</text>
<text x="43.2" y="63.1">0.1uF</text>
<text x="106.7" y="60.5">PWR_LED</text>
<text x="157" y="62.1">RT1</text>
<text x="221" y="60.5">K7</text>
<text x="266.7" y="63.1">K8</text>
<text x="86.4" y="68.2">R7</text>
<text x="91.5" y="70.7">1K</text>
<text x="113.8" y="68.2">D2</text>
<text x="221" y="70.7">KEY-4</text>
<text x="38.7" y="74.8">S1</text>
<text x="70.4" y="77.3">U1</text>
<text x="106" y="73.2">USR_LED</text>
<text x="185.5" y="73.2">C4</text>
<text x="185.5" y="75.8">4.7uF</text>
<text x="195.6" y="75.8">D3</text>
<text x="195.6" y="73.2">1N4148</text>
<text x="266.7" y="73.2">KEY-4</text>
<text x="147.4" y="80.9">C5</text>
<text x="147.4" y="83.4">4.7uF</text>
<text x="157.5" y="80.9">RT9193</text>
<text x="177.8" y="80.9">C6</text>
<text x="177.8" y="83.4">22nF</text>
<text x="223.6" y="78.3">K9</text>
<text x="266.7" y="78.3">K10</text>
<text x="70.7" y="89.5">UART</text>
<text x="223.6" y="88.5">KEY-4</text>
<text x="266.7" y="88.5">KEY-4</text>
<text x="34.6" y="92">SWD</text>
<text x="223.6" y="93.6">K11</text>
<text x="266.7" y="93.6">K12</text>
<text x="223.6" y="103.7">KEY-4</text>
<text x="266.7" y="103.7">KEY-4</text>
<text x="81.3" y="113.9">P2</text>
<text x="20.4" y="119">C9</text>
<text x="33.1" y="119">C10</text>
<text x="45.8" y="119">C14</text>
<text x="111.8" y="116.4">R8</text>
<text x="111.8" y="119">220K</text>
<text x="66.1" y="121.5">C7</text>
<text x="66.1" y="124">0.1uF</text>
<text x="109.3" y="124">R9</text>
<text x="17.8" y="126.6">100uF-6.3V</text>
<text x="30.5" y="126.6">100uF-6.3V</text>
<text x="43.2" y="126.6">100uF-6.3V</text>
<text x="81.3" y="131.7">PW2058</text>
<text x="109.3" y="126.6">820K</text>
<text x="208.3" y="131.7">D4</text>
<text x="256.6" y="131.7">R11</text>
<text x="20.4" y="136.7">C11</text>
<text x="33.1" y="136.7">C12</text>
<text x="45.8" y="136.7">C13</text>
<text x="81.3" y="136.7">L1</text>
<text x="119.4" y="136.7">R10</text>
<text x="256.6" y="134.2">7.5K</text>
<text x="81.3" y="140.8">2.2uH</text>
<text x="101.6" y="141.8">C8</text>
<text x="119.4" y="139.3">0R</text>
<text x="208.3" y="139.3">INFRARED</text>
<text x="279.4" y="141.8">S2</text>
<text x="17.8" y="144.4">100uF-6.3V</text>
<text x="30.5" y="144.4">100uF-6.3V</text>
<text x="43.2" y="144.4">100uF-6.3V</text>
<text x="101.6" y="144.4">4.7uF</text>
<text x="111.8" y="146.9">T2</text>
<text x="116.9" y="146.9">OUT</text>
<text x="208.3" y="144.4">R13</text>
<text x="208.3" y="146.9">39R</text>
<text x="228.6" y="149.4">Q5</text>
<text x="228.6" y="152">BSS84</text>
<text x="251" y="154.5">Q4</text>
<text x="270.8" y="150.5">IR_INPUT</text>
<text x="210.9" y="157.1">R14</text>
<text x="210.9" y="159.6">10K</text>
<text x="246.4" y="157.1">AO3400</text>
<text x="50.8" y="167.2">D8</text>
<text x="88.9" y="164.7">D12</text>
<text x="261.7" y="164.7">R15</text>
<text x="261.7" y="167.2">10K</text>
<text x="50.8" y="177.4">1N4148</text>
<text x="88.9" y="174.8">1N4148</text>
<text x="53.4" y="202.8">U2</text>
<text x="73.7" y="202.8">CON6</text>
</g>
<g font-size="2.3">
<text x="187.5" y="12.2">1</text>
<text x="187.5" y="14.7">2</text>
<text x="187.5" y="17.3">3</text>
<text x="27.5" y="22.4">1</text>
<text x="80.6" y="22.4">20</text>
<text x="187.5" y="19.8">4</text>
<text x="187.5" y="22.4">5</text>
<text x="220.5" y="19.8">1</text>
<text x="238" y="19.8">4</text>
<text x="263.7" y="19.8">1</text>
<text x="281.2" y="19.8">4</text>
<text x="27.5" y="24.9">2</text>
<text x="27.5" y="27.4">3</text>
<text x="27.5" y="30">4</text>
<text x="80.6" y="30">17</text>
<text x="80.6" y="27.4">18</text>
<text x="80.6" y="24.9">19</text>
<text x="187.5" y="24.9">6</text>
<text x="187.5" y="27.4">7</text>
<text x="187.5" y="30">8</text>
<text x="220.5" y="24.9">2</text>
<text x="238" y="24.9">3</text>
<text x="263.7" y="24.9">2</text>
<text x="281.2" y="24.9">3</text>
<text x="27.5" y="32.5">5</text>
<text x="27.5" y="35.1">6</text>
<text x="80.6" y="35.1">15</text>
<text x="80.6" y="32.5">16</text>
<text x="186.2" y="35.1">10</text>
<text x="187.5" y="32.5">9</text>
<text x="220.5" y="35.1">1</text>
<text x="238" y="35.1">4</text>
<text x="263.7" y="35.1">1</text>
<text x="281.2" y="35.1">4</text>
<text x="27.5" y="37.6">7</text>
<text x="27.5" y="40.1">8</text>
<text x="80.6" y="40.1">13</text>
<text x="80.6" y="37.6">14</text>
<text x="186.2" y="37.6">11</text>
<text x="186.2" y="40.1">12</text>
<text x="220.5" y="40.1">2</text>
<text x="238" y="40.1">3</text>
<text x="263.7" y="40.1">2</text>
<text x="281.2" y="40.1">3</text>
<text x="27.5" y="42.7">9</text>
<text x="80.6" y="45.2">11</text>
<text x="80.6" y="42.7">12</text>
<text x="186.2" y="45.2">13</text>
<text x="186.2" y="47.8">14</text>
<text x="186.2" y="50.3">15</text>
<text x="186.2" y="52.8">16</text>
<text x="220.5" y="50.3">1</text>
<text x="238" y="50.3">4</text>
<text x="263.7" y="50.3">1</text>
<text x="281.2" y="50.3">4</text>
<text x="220.5" y="55.4">2</text>
<text x="238" y="55.4">3</text>
<text x="263.7" y="55.4">2</text>
<text x="281.2" y="55.4">3</text>
<text x="172" y="65.5">5</text>
<text x="218" y="63">1</text>
<text x="235.5" y="63">4</text>
<text x="263.7" y="65.5">1</text>
<text x="281.2" y="65.5">4</text>
<text x="154.5" y="70.6">2</text>
<text x="218" y="68.1">2</text>
<text x="235.5" y="68.1">3</text>
<text x="263.7" y="70.6">2</text>
<text x="281.2" y="70.6">3</text>
<text x="154.5" y="75.7">3</text>
<text x="172" y="75.7">4</text>
<text x="35.1" y="78.2">1</text>
<text x="35.1" y="80.8">2</text>
<text x="35.1" y="83.3">3</text>
<text x="65.6" y="83.3">2</text>
<text x="220.5" y="80.8">1</text>
<text x="238" y="80.8">4</text>
<text x="263.7" y="80.8">1</text>
<text x="281.2" y="80.8">4</text>
<text x="35.1" y="85.9">4</text>
<text x="220.5" y="85.9">2</text>
<text x="238" y="85.9">3</text>
<text x="263.7" y="85.9">2</text>
<text x="281.2" y="85.9">3</text>
<text x="220.5" y="96">1</text>
<text x="220.5" y="101.1">2</text>
<text x="238" y="101.1">3</text>
<text x="238" y="96">4</text>
<text x="263.7" y="96">1</text>
<text x="263.7" y="101.1">2</text>
<text x="281.2" y="101.1">3</text>
<text x="281.2" y="96">4</text>
<text x="78.3" y="116.3">1</text>
<text x="95.8" y="116.3">5</text>
<text x="78.3" y="121.4">2</text>
<text x="78.3" y="126.5">3</text>
<text x="95.8" y="126.5">4VIN</text>
<text x="113.8" y="138" transform="rotate(-90 113.8 138)">1</text>
<text x="271.3" y="139.2">1</text>
<text x="271.3" y="141.7">2</text>
<text x="271.3" y="144.3">3</text>
<text x="203" y="191.6">Title</text>
<text x="213.2" y="194.1">No Battery IR Control(sidianneng)</text>
<text x="57.9" y="198.9" transform="rotate(-90 57.9 198.9)">6</text>
<text x="60.5" y="198.9" transform="rotate(-90 60.5 198.9)">5</text>
<text x="63" y="198.9" transform="rotate(-90 63 198.9)">4</text>
<text x="65.5" y="198.9" transform="rotate(-90 65.5 198.9)">3</text>
<text x="68.1" y="198.9" transform="rotate(-90 68.1 198.9)">2</text>
<text x="70.6" y="198.9" transform="rotate(-90 70.6 198.9)">1</text>
<text x="205.5" y="201.8">A4</text>
<text x="213.1" y="199.2">Document</text>
<text x="213.2" y="201.8">&lt;Doc&gt;</text>
<text x="225.1" y="199.2">Number</text>
<text x="286.8" y="199.2">Rev</text>
<text x="289.4" y="201.8">0.3</text>
<text x="203" y="206.8">Date:</text>
<text x="216.2" y="206.8">Saturday, December 03, 2022</text>
<text x="253.8" y="206.8">Sheet</text>
<text x="266.5" y="206.8">1</text>
<text x="274.1" y="206.8">of</text>
<text x="281.7" y="206.8">1</text>
</g>
<g font-size="2.3" fill="#004080">
<text x="191.8" y="13.8">A1/B12</text>
<text x="191.8" y="16.3">A4/B9</text>
<text x="31.8" y="24">PB7/PB8</text>
<text x="58.3" y="24">PB3/PB4/PB5/PB6</text>
<text x="191.8" y="18.9">B8</text>
<text x="191.8" y="21.4">A5</text>
<text x="191.8" y="24">B7</text>
<text x="224.8" y="21.4">1</text>
<text x="233.7" y="21.4">4</text>
<text x="268" y="21.4">1</text>
<text x="276.9" y="21.4">4</text>
<text x="31.8" y="26.5">PB9/PC14-OSC32_IN</text>
<text x="31.8" y="29">PC15-OSC32_OUT</text>
<text x="57.2" y="26.5">PA15/PA14-BOOT0</text>
<text x="71.9" y="29">PA13</text>
<text x="191.8" y="26.5">A6</text>
<text x="191.8" y="29">A7</text>
<text x="224.8" y="26.5">2</text>
<text x="233.7" y="26.5">3</text>
<text x="268" y="26.5">2</text>
<text x="276.9" y="26.5">3</text>
<text x="31.8" y="31.6">VDD/VDDA</text>
<text x="31.8" y="34.1">VSS/VSSA</text>
<text x="65.1" y="31.6">PA12[PA10]</text>
<text x="66.3" y="34.1">PA11[PA9]</text>
<text x="191.8" y="31.6">B6</text>
<text x="191.8" y="34.1">A8</text>
<text x="31.8" y="36.7">NRST</text>
<text x="31.8" y="39.2">PA0</text>
<text x="31.8" y="41.7">PA1</text>
<text x="58.3" y="36.7">PB0/PB1/PB2/PA8</text>
<text x="73.2" y="41.7">PA6</text>
<text x="73.2" y="39.2">PA7</text>
<text x="191.8" y="36.7">B5</text>
<text x="191.8" y="39.2">B4/A9</text>
<text x="191.8" y="41.7">B1/A12</text>
<text x="224.8" y="36.7">1</text>
<text x="224.8" y="41.7">2</text>
<text x="233.7" y="41.7">3</text>
<text x="233.7" y="36.7">4</text>
<text x="268" y="36.7">1</text>
<text x="268" y="41.7">2</text>
<text x="276.9" y="41.7">3</text>
<text x="276.9" y="36.7">4</text>
<text x="31.8" y="44.3">PA2</text>
<text x="31.8" y="46.8">PA3</text>
<text x="73.2" y="46.8">PA4</text>
<text x="73.2" y="44.3">PA5</text>
<text x="191.8" y="46.8">GNG1</text>
<text x="191.8" y="49.4">GND2</text>
<text x="191.8" y="51.9">GND3</text>
<text x="224.8" y="51.9">1</text>
<text x="233.7" y="51.9">4</text>
<text x="268" y="51.9">1</text>
<text x="276.9" y="51.9">4</text>
<text x="191.8" y="54.4">GND4</text>
<text x="224.8" y="57">2</text>
<text x="233.7" y="57">3</text>
<text x="268" y="57">2</text>
<text x="276.9" y="57">3</text>
<text x="222.3" y="64.6">1</text>
<text x="231.2" y="64.6">4</text>
<text x="158.8" y="67.1">VINVOUT</text>
<text x="222.3" y="69.7">2</text>
<text x="231.2" y="69.7">3</text>
<text x="268" y="67.1">1</text>
<text x="276.9" y="67.1">4</text>
<text x="158.8" y="72.2">GND</text>
<text x="158.8" y="77.3">EN</text>
<text x="165.7" y="77.3">NC</text>
<text x="268" y="72.2">2</text>
<text x="276.9" y="72.2">3</text>
<text x="39.4" y="79.8">1</text>
<text x="39.4" y="82.4">2</text>
<text x="69.9" y="82.4">1</text>
<text x="224.8" y="82.4">1</text>
<text x="233.7" y="82.4">4</text>
<text x="268" y="82.4">1</text>
<text x="276.9" y="82.4">4</text>
<text x="39.4" y="84.9">3</text>
<text x="39.4" y="87.5">4</text>
<text x="69.9" y="84.9">2</text>
<text x="224.8" y="87.5">2</text>
<text x="233.7" y="87.5">3</text>
<text x="268" y="87.5">2</text>
<text x="276.9" y="87.5">3</text>
<text x="224.8" y="97.6">1</text>
<text x="233.7" y="97.6">4</text>
<text x="268" y="97.6">1</text>
<text x="276.9" y="97.6">4</text>
<text x="224.8" y="102.7">2</text>
<text x="233.7" y="102.7">3</text>
<text x="268" y="102.7">2</text>
<text x="276.9" y="102.7">3</text>
<text x="82.6" y="117.9">EN</text>
<text x="89.8" y="117.9">FB</text>
<text x="82.6" y="123">GND</text>
<text x="82.6" y="128.1">SW</text>
<text x="88.9" y="128.1">VIN</text>
<text x="116.5" y="141" transform="rotate(-90 116.5 141)">1</text>
<text x="275.6" y="140.8">1</text>
<text x="275.6" y="143.3">2</text>
<text x="275.6" y="145.9">3</text>
<text x="59.5" y="203.2" transform="rotate(-90 59.5 203.2)">6</text>
<text x="62.1" y="203.2" transform="rotate(-90 62.1 203.2)">5</text>
<text x="64.6" y="203.2" transform="rotate(-90 64.6 203.2)">4</text>
<text x="67.1" y="203.2" transform="rotate(-90 67.1 203.2)">3</text>
<text x="69.7" y="203.2" transform="rotate(-90 69.7 203.2)">2</text>
<text x="72.2" y="203.2" transform="rotate(-90 72.2 203.2)">1</text>
</g>
<text font-size="2.2" x="203" y="199.2">Size</text>
<g font-size="2.1" fill="#00f">
<text x="18.6" y="121.3">+</text>
<text x="31.3" y="121.3">+</text>
<text x="44" y="121.3">+</text>
<text x="18.6" y="139.1">+</text>
<text x="31.3" y="139.1">+</text>
<text x="44" y="139.1">+</text>
</g>
<g font-size="1.8">
<text x="31.7" y="1.9">5</text>
<text x="90.1" y="1.9">4</text>
<text x="148.5" y="1.9">3</text>
<text x="206.8" y="1.9">2</text>
<text x="265.2" y="1.9">1</text>
<text x=".7" y="29.8">D</text>
<text x="295.1" y="29.8">D</text>
<text x=".7" y="80.9">C</text>
<text x="295.1" y="80.9">C</text>
<text x=".7" y="132.1">B</text>
<text x="295.1" y="132.1">B</text>
<text x=".7" y="183.3">A</text>
<text x="295.1" y="183.3">A</text>
<text x="31.7" y="209.2">5</text>
<text x="90.1" y="209.2">4</text>
<text x="148.5" y="209.2">3</text>
<text x="206.8" y="209.2">2</text>
<text x="265.2" y="209.2">1</text>
</g>
</svg>
